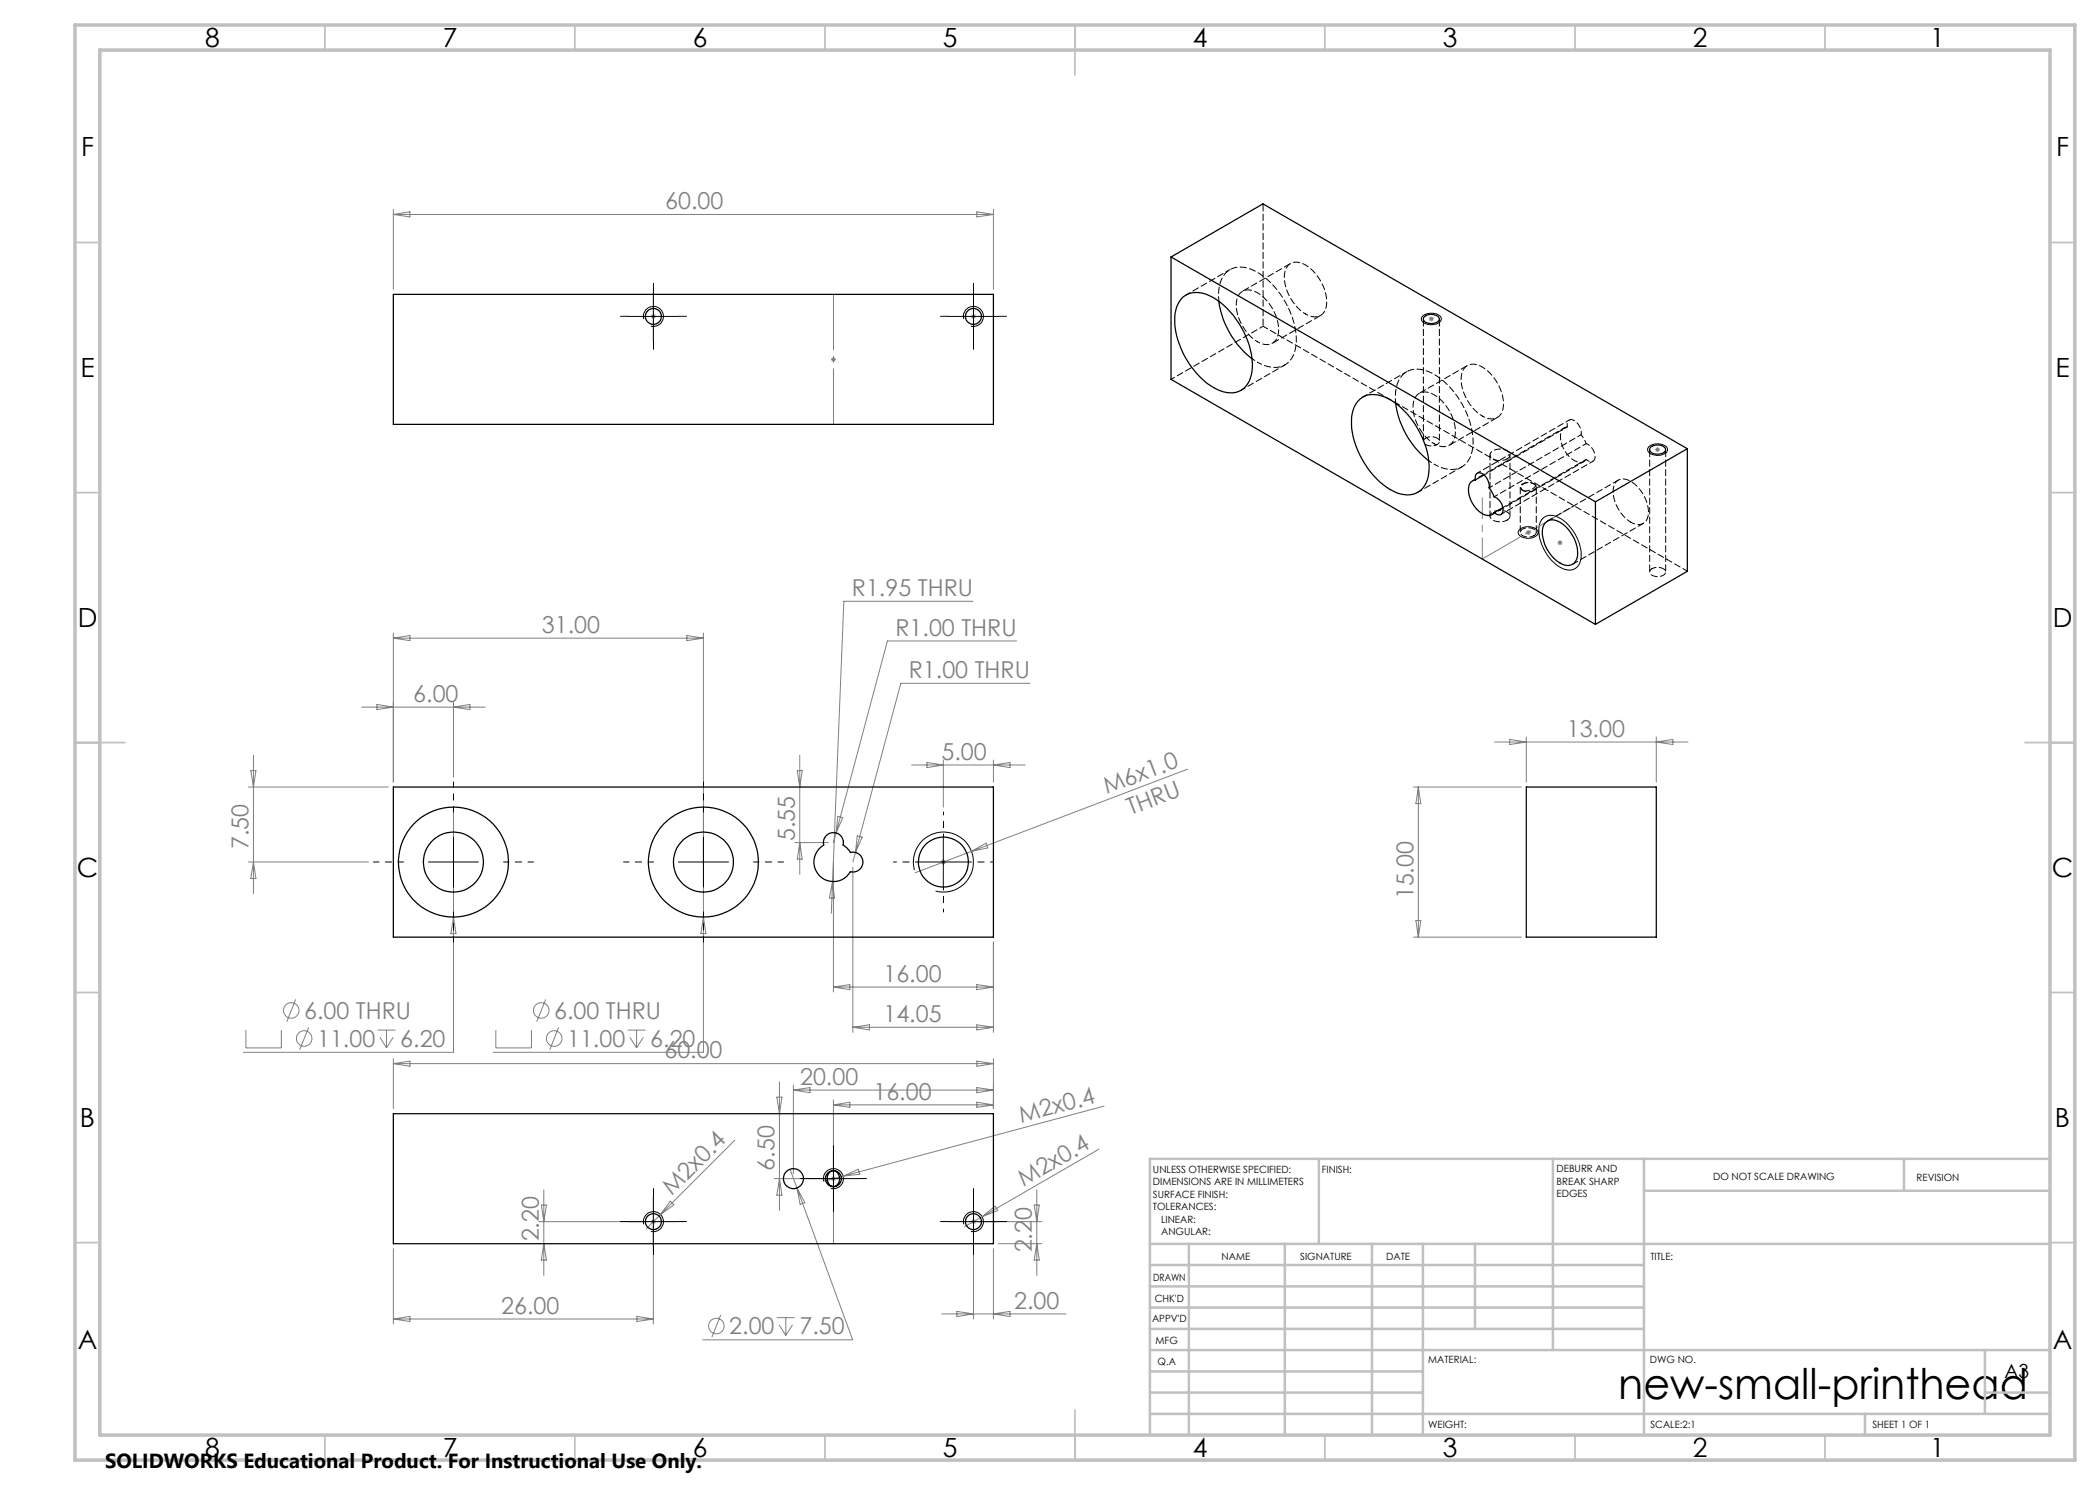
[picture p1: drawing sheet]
<svg xmlns="http://www.w3.org/2000/svg" width="420mm" height="297mm" viewBox="0 0 420 297" stroke-linecap="round" stroke-linejoin="round" font-family="sans-serif">
<g fill="none" stroke="#808080" stroke-width=".2">
<path d="M78.7 41.9v16M78.7 42.9h120M78.7 42.9l3.3-.5v1zM195.4 42.4l3.3 .5-3.3 .5zM198.7 41.9v16M130.2 63.3h1M130.3 62.9l.7 .7M130.7 62.8v1M131 62.9l-.7 .7M166.2 71.9h1M166.3 71.5l.7 .7M166.7 71.4v1"/>
<path d="M167 71.5l-.7 .7M194.2 63.3h1M194.3 62.9l.8 .7M194.7 62.8v1M195.1 62.9l-.8 .7M285.8 63.8h1M285.9 63.4l.7 .7M286.2 63.3v1M286.6 63.4l-.7 .7M331 89.9h1M331.2 89.6l.7 .7M331.5 89.4v1"/>
<path d="M331.9 89.6l-.7 .7M305.2 106.5h.9M305.3 106.1l.7 .8M305.6 106v1M306 106.1l-.7 .8M311.5 108.5h1M311.6 108.2l.7 .7M312 108.1v.9M312.3 108.2l-.7 .7M78.7 126.6v29.8M78.7 127.6l3.3-.5v1zM78.7 127.6h62"/>
<path d="M137.4 127.1l3.3 .5-3.3 .5zM140.7 126.6v83.9h-42M194.6 120.3h-25.8l-2.3 56M203.3 128.2h-25.8l-10.3 38.4M206 136.7h-25.8l-9.1 33.8M49.7 157.4h28M50.2 154.1h1l-.5 3.3zM50.7 151.1v27.6M72.3 141.4h24.7M75.4 140.9l3.3 .5-3.3 .5zM90.7 140.4v15M90.7 141.4l3.3-.5v1z"/>
<path d="M159.5 154.1h.9l-.5 3.3zM159.9 151.1v23.8M182.3 153h22.7M185.4 152.5l3.3 .5-3.3 .5zM188.7 152v9.4M198.7 152v4.4M198.7 153l3.3-.5v1zM237.5 153.8l-43.2 16.5M282.7 157.4h21.6M283.7 157.4v30M283.7 157.4l.5 3.3h-1zM298.9 148.4h38.7"/>
<path d="M301.9 147.9l3.4 .5-3.4 .5zM305.3 147.4v9M331.3 147.4v9M331.3 148.4l3.3-.5v1zM49.7 172.4h24M50.7 172.4l.5 3.3h-1zM90.7 161.4v49.1h-42M159 168.5h6.7M159.9 168.5l.5 3.3h-.9zM166.5 176.3l-.2 6.4M166.5 176.3l.4 3.3h-1zM166.7 173.4v25"/>
<path d="M167.2 166.6l-.5 1.9M167.6 163.3l1 .2-1.4 3.1zM170.6 173.4v33.1M171.1 170.5l-.5 1.9M171.4 167.2l1 .2-1.3 3.1zM188.2 172.4h1M188.3 172l.7 .8M188.7 171.9v1M189 172l-.7 .8M194.3 170.3l-11.2 4.3M194.3 170.3l2.9-1.7 .4 1zM59.1 199.9l-1.7 4.4"/>
<path d="M90.7 183.4l.5 3.3h-1zM109.1 199.9l-1.7 4.4M140.7 183.4l.5 3.3h-1zM166.7 197.4h32M166.7 197.4l3.3-.5v1zM195.4 196.9l3.3 .5-3.3 .5zM198.7 188.4v18.1M282.7 187.4h21.6M283.2 184.1h1l-.5 3.3zM49.2 206v3.6h7.1v-3.6M61.7 205.5l-1.8 4.4M75.5 206h3.6"/>
<path d="M76 207.5l1.3 2.1M77.3 206v3.6M78.6 207.5l-1.3 2.1M78.7 211.7v10M78.7 212.7l3.3-.5v1.1zM78.7 212.7h120M99.2 206v3.6h7.1v-3.6M111.7 205.5l-1.7 4.4M125.5 206h3.6M126 207.5l1.3 2.1M127.3 206v3.6M128.7 207.5l-1.4 2.1"/>
<path d="M155.4 219.4h1l-.5 3.3zM155.9 216.4v25.7M158.7 217v17.7M158.7 218h40M158.7 218l3.3-.5v1zM166.7 220v14.7M170.6 205.5h28.1M170.6 205.5l3.3-.5v1zM195.4 205l3.3 .5-3.3 .5zM195.4 212.2l3.3 .5-3.3 .6zM195.4 217.5l3.3 .5-3.3 .5zM198.7 211.7v10"/>
<path d="M108.8 238v17.1M147 228l-17.7 17.7M154.9 235.7h10.8M155.9 235.7l.5 3.3h-1zM158 233.9l12.5 34.1h-30M159.4 237.6l1.6 2.9-1 .4zM166.2 235.7h1M166.3 235.4l.7 .7M166.7 221l3.3-.6v1.1zM166.7 221h32M166.7 235.2v1M167 235.4l-.7 .7"/>
<path d="M168.6 235.2l-3.9 1.1M168.6 235.2l3.1-1.3 .2 .9zM195.4 220.4l3.3 .6-3.3 .5zM207.4 238v17.1M219.8 229.8l-23.4 13.5M220.8 221.2l-52.2 14M78.7 249.7v15.1M107.8 244.3h21.9M108.3 241h1l-.5 3.3zM108.8 248.7l.5 3.3h-1zM130.2 244.3h1M130.3 244l.7 .7"/>
<path d="M130.7 245.3v19.5M130.7 243.8v1M134.1 240.2l.7 .7-2.7 2zM194.2 244.3h1M194.3 244l.8 .7M194.7 245.3v18.5M194.7 243.8v1M195.1 244l-.8 .7M195.7 244.3h12.7M196.4 243.3l-3.5 2M196.4 243.3l2.6-2.1 .5 .9zM198.7 249.7v14.1"/>
<path d="M199.7 248.7h8.7M206.8 241h1.1l-.5 3.3zM207.4 248.7l.5 3.3h-1.1zM78.7 263.8l3.3-.5v1zM78.7 263.8h52M127.4 263.3l3.3 .5-3.3 .5zM144.1 263l-1.7 4.4M155.4 263.5h3.5M155.8 265l1.4 2.1M157.2 263.5v3.6M158.5 265l-1.3 2.1M188.3 262.8h24.9"/>
<path d="M191.4 262.3l3.3 .5-3.3 .5zM198.7 262.8l3.3-.5v1z"/>
<circle cx="58.2" cy="202.1" r="1.55"/>
<circle cx="60.9" cy="207.7" r="1.55"/>
<circle cx="108.3" cy="202.1" r="1.55"/>
<circle cx="110.8" cy="207.7" r="1.55"/>
<circle cx="143.3" cy="265.2" r="1.55"/>
</g>
<g fill="none" stroke="#000" stroke-width=".2">
<path d="M130.7 58.3v10M194.7 58.3v10M125.7 63.3h10M128.8 63.8a1.99 1.99 0 0 1 1.7-2.5 1.99 1.99 0 0 1 2.2 2.2 1.99 1.99 0 0 1-2.5 1.7M189.7 63.3h10M192.8 63.8a2 2 0 0 1 1.7-2.5 2 2 0 0 1 2.2 2.2 2 2 0 0 1-2.5 1.7M284.4 63.3a2.72 2.72 0 0 1 3.8 .2 1.27 1.27 0 0 1-1.5 1.4 1.93 1.93 0 0 1-2.4-1.1zM329.8 89.3a2.74 2.74 0 0 1 3.6 .3 1.1 1.1 0 0 1-1 1.4 2.49 2.49 0 0 1-2.9-.9v-.3zM303.8 106a2.68 2.68 0 0 1 3.8 .2 1.1 1.1 0 0 1-1.1 1.4 2.29 2.29 0 0 1-2.9-1zM308.8 103.5a3.1 3.1 0 0 1 3.7 .5 8.8 8.8 0 0 1 3.6 8 2.41 2.41 0 0 1-3.9 1.6 8.9 8.9 0 0 1-4.3-8.6l.3-.9zM85.7 172.4h10M90.7 167.4v10"/>
<path d="M135.7 172.4h10M140.7 167.4v10M182.9 174a6 6 0 0 1 5.3-7.6 6 6 0 0 1 6.5 6.5 6 6 0 0 1-7.6 5.3M183.7 172.4h10M188.7 167.4v10M130.7 239.3v10M161.7 235.7h10M164.7 236.3a2 2 0 0 1 1.8-2.6 2 2 0 0 1 2.2 2.2 2 2 0 0 1-2.5 1.8M166.7 230.7v10M194.7 239.3v10M125.7 244.3h10M128.8 244.9a1.99 1.99 0 0 1 1.7-2.5 1.99 1.99 0 0 1 2.2 2.1 1.99 1.99 0 0 1-2.5 1.8"/>
<path d="M189.7 244.3h10M192.8 244.9a2 2 0 0 1 1.7-2.6 2 2 0 0 1 2.2 2.2 2 2 0 0 1-2.5 1.8"/>
</g>
<g fill="none" stroke="#c0c0c0" stroke-width=".35">
<path d="M65 5v5M115 5v5M165 5v5M215 5v10M265 5v5M315 5v5M365 5v5M15 48.5h5M410 48.5h5M15 98.5h5M410 98.5h5M15 148.5h10"/>
<path d="M405 148.5h10M15 198.5h5M410 198.5h5M15 248.5h5M410 248.5h5M65 287v5M115 287v5M165 287v5M215 282v10M265 287v5M315 287v5M365 287v5"/>
</g>
<g fill="none" stroke="#c0c0c0" stroke-width=".5">
<path d="M263.8 231.8v17M310.6 231.8v38.2M328.8 231.8v55.2M328.8 238.2h81.2M380.8 231.8v6.4M410 231.8h-180v55.2M230 248.8h180M230 257.3h98.8M230 253h98.8M237.8 248.8v38.2M257 248.8v38.2M274.4 248.8v38.2"/>
<path d="M284.6 248.8v38.2M295 248.8v17M230 265.8h98.8M230 261.5h98.8M230 278.5h54.6M230 274.3h54.6M230 270h180M397 278.5h13M397 270v12.8M230 282.8h180M373 282.8v4.2"/>
</g>
<path d="M15 5h400v287h-400zM20 10h390v277h-390z" fill="none" stroke="#c0c0c0" stroke-width=".7"/>
<path d="M166.7 84.9v-26M166.7 222.7v26" fill="none" stroke="#808080" stroke-width=".2" stroke-dasharray="15.2 1.3 1.3 1.3" stroke-dashoffset="4.1"/>
<path d="M166.7 172.4v15" fill="none" stroke="#808080" stroke-width=".2" stroke-dasharray="15.2 1.3 1.3 1.3" stroke-dashoffset="7.5"/>
<path d="M296.5 99.5v12.3" fill="none" stroke="#808080" stroke-width=".2" stroke-dasharray="15.2 1.3 1.3 1.3" stroke-dashoffset="11"/>
<path d="M296.5 111.8l18.3-10.6" fill="none" stroke="#808080" stroke-width=".2" stroke-dasharray="15.2 1.3 1.3 1.3" stroke-dashoffset="6.5"/>
<g fill="none" stroke="#000" stroke-width=".2" stroke-dasharray="15.2 1.3 1.3 1.3">
<path d="M130.7 58.3v-1.6M194.7 58.3v-1.6M125.7 63.3h-1.6M130.7 68.3v1.6M135.7 63.3h1.6M189.7 63.3h-1.6M194.7 68.3v1.6M199.7 63.3h1.6M130.7 239.3v-1.6M161.7 235.7h-1.6M166.7 230.7v-1.6M171.7 235.7h1.6"/>
<path d="M194.7 239.3v-1.6M125.7 244.3h-1.6M130.7 249.3v1.6M135.7 244.3h1.6M166.7 240.7v1.6M189.7 244.3h-1.6M194.7 249.3v1.6M199.7 244.3h1.6"/>
</g>
<path d="M80.7 172.4h-6M90.7 162.4v-6M100.7 172.4h6M130.7 172.4h-6M140.7 162.4v-6M150.7 172.4h6M90.7 182.4v6M140.7 182.4v6" fill="none" stroke="#000" stroke-width=".2" stroke-dasharray="15.2 1.3 1.3 1.3" stroke-dashoffset="14.1"/>
<path d="M183.7 172.4h-5M188.7 167.4v-5M188.7 177.4v5M193.7 172.4h5" fill="none" stroke="#000" stroke-width=".2" stroke-dasharray="15.2 1.3 1.3 1.3" stroke-dashoffset="14.6"/>
<g fill="none" stroke="#000" stroke-width=".25">
<path d="M78.7 58.9h120v26h-120zM234.2 51.4l84.9 49M234.2 51.4v24.5l84.9 49M234.2 51.4l18.4-10.6 84.9 48.9M236.6 59.4a5.2 5.2 0 0 1 6.1 .1 17.2 17.2 0 0 1 7.8 13.9 4.8 4.8 0 0 1-3.8 5.2 8.9 8.9 0 0 1-6.7-3.3 16.8 16.8 0 0 1-5-12.4 5.7 5.7 0 0 1 1.6-3.5zM243.8 60.3a17.8 17.8 0 0 0 6.6 11.5M272 79.8a5.1 5.1 0 0 1 6.1 .2 17 17 0 0 1 7.7 13.8 4.7 4.7 0 0 1-3.8 5.2 8.9 8.9 0 0 1-6.7-3.2 16.8 16.8 0 0 1-5-12.5 5.3 5.3 0 0 1 1.7-3.5zM284.9 63.3a2.1 2.1 0 0 1 2.9 .3 1.01 1.01 0 0 1-1.1 1.1 1.6 1.6 0 0 1-2-1zM279.1 80.6a17.8 17.8 0 0 0 6.7 11.6M295.1 96a.97 .97 0 0 1 .2-1.2 .97 .97 0 0 1 1.3 0 3 3 0 0 1 1.2 2.8l.5 .6a2.77 2.77 0 0 0 1.4 1.7 2.33 2.33 0 0 1 .5 3 1.16 1.16 0 0 1-1.4-.4M295.1 96a1.91 1.91 0 0 0-1.4 2.5 5.8 5.8 0 0 0 3.5 4.5 1.44 1.44 0 0 0 1.6-.5M296.8 95l-1.7 1"/>
<path d="M330.1 89.4a2.15 2.15 0 0 1 3 .3 1.01 1.01 0 0 1-1.1 1.1 1.54 1.54 0 0 1-2.1-1zM337.5 89.7v24.6l-18.4 10.6M337.5 89.7l-18.4 10.7M300.6 101.5l-1.8 1M309.3 104.3a2.67 2.67 0 0 1 3.4 .6 7.1 7.1 0 0 1 2.6 7 2.09 2.09 0 0 1-3.3 .7 7.2 7.2 0 0 1-3.4-7.2zM319.1 100.4v24.5M78.7 157.4h120v30h-120zM305.3 157.4h26v30h-26zM165.3 167.1a2 2 0 0 1 2.4-.3 2 2 0 0 1 .9 2.2l.8 .6 .7 .9a1.99 1.99 0 0 1 2.5 1.9 1.99 1.99 0 0 1-2.5 1.9 3.9 3.9 0 0 1-6.2 .9 3.9 3.9 0 0 1 .8-6.2 1.95 1.95 0 0 1 .6-1.9zM78.7 222.7h120v26h-120zM166 234.4l.6-.3a1.62 1.62 0 0 1 1.3 1.6 1.62 1.62 0 0 1-1.3 1.6 1.69 1.69 0 0 1-.6-2.9z"/>
<circle cx="130.7" cy="63.3" r="1.59"/>
<circle cx="194.7" cy="63.3" r="1.59"/>
<circle cx="90.7" cy="172.4" r="6"/>
<circle cx="90.7" cy="172.4" r="11"/>
<circle cx="140.7" cy="172.4" r="6"/>
<circle cx="140.7" cy="172.4" r="11"/>
<circle cx="188.7" cy="172.4" r="5"/>
<circle cx="158.7" cy="235.7" r="2"/>
<circle cx="166.7" cy="235.7" r="1.6"/>
<circle cx="130.7" cy="244.3" r="1.59"/>
<circle cx="194.7" cy="244.3" r="1.59"/>
</g>
<path d="M285.1 87.6a.79 .79 0 0 0-.4 1 .79 .79 0 0 0 .9 .5 1.8 1.8 0 0 0 2.3-.8 1.67 1.67 0 0 0-2.4-.8l-.4 .1M301.4 91.8a2.7 2.7 0 0 1-3.3-.5 1.12 1.12 0 0 1 1.2-1.4 2.26 2.26 0 0 1 2.7 1 .97 .97 0 0 1-.6 .9M301.4 104a2.7 2.7 0 0 1-3.3-.5 1.12 1.12 0 0 1 1.2-1.4 2.26 2.26 0 0 1 2.7 1.1 .97 .97 0 0 1-.6 .8M306.8 107.1a2.13 2.13 0 0 1-2.7-.5 1.37 1.37 0 0 1 1.8-1h.4a.79 .79 0 0 1 .9 .6 .79 .79 0 0 1-.4 .9M326.2 104.4a2.11 2.11 0 0 0 2.3 .4 2.11 2.11 0 0 0 1.2-2 7.5 7.5 0 0 0-4.2-6.9 2.05 2.05 0 0 0-2.9 2.3 7.8 7.8 0 0 0 3.6 6.2M330.4 113.7a.79 .79 0 0 0-.4 1 .79 .79 0 0 0 .9 .5 1.79 1.79 0 0 0 2.2-.7 1.67 1.67 0 0 0-2.4-.9l-.3 .1" fill="none" stroke="#000" stroke-width=".2" stroke-dasharray="1.3 .6" stroke-dashoffset=".4"/>
<path d="M252.6 65.3l84.9 48.9M298 91v12.2M302 103.2v-12.2" fill="none" stroke="#000" stroke-width=".2" stroke-dasharray="1.3 .6" stroke-dashoffset=".2"/>
<path d="M234.2 75.9l18.4-10.6M304.5 98.1a.79 .79 0 0 1-.4-1 .79 .79 0 0 1 .9-.5l.8-.1 1 .3M306.8 96.8a.79 .79 0 0 1 .4 .9 .79 .79 0 0 1-.9 .6h-.7l-1.1-.2M312.9 85.5l-18.4 10.7M313.5 85.4l-16.7 9.6M313.8 84l-18.3 10.6M316.2 86.9l-18.4 10.7M317.2 91.9l-16.6 9.6M317.2 88.7l-18.3 10.6M298.4 102.9l18.4-10.6M300.2 102.9l18.4-10.7" fill="none" stroke="#000" stroke-width=".2" stroke-dasharray="1.3 .6" stroke-dashoffset=".5"/>
<path d="M250.4 71.7l1.1 .7M285.8 92.1l1 .7M316.2 86.9a2.71 2.71 0 0 0-2.1-3 1.05 1.05 0 0 0-.6 1.5M317.2 91.9a.96 .96 0 0 0 1.3 .4 .96 .96 0 0 0 .5-1.1 2.96 2.96 0 0 0-1.8-2.5M317.2 88.7l-1-1.8" fill="none" stroke="#000" stroke-width=".2" stroke-dasharray="1.3 .6" stroke-dashoffset=".6"/>
<path d="M304.1 97.4v9.1M306.8 96.8l.3 .2a1.84 1.84 0 0 1-2.3 1.2l-.3-.1M313.5 85.4a1.9 1.9 0 0 0-1.4 2.5 5.4 5.4 0 0 0 3.9 4.6 1.37 1.37 0 0 0 1.2-.6M307.3 106.5v-9.1" fill="none" stroke="#000" stroke-width=".2" stroke-dasharray="1.3 .6" stroke-dashoffset="-.1"/>
<path d="M251.5 68.4a9 9 0 0 1-4.1-8.5 2.37 2.37 0 0 1 3.6-1.6 8.9 8.9 0 0 1 4.6 8.7 2.37 2.37 0 0 1-3.6 1.6l-.5-.2M261.1 62.8a2.62 2.62 0 0 0 3.8-.5 6.6 6.6 0 0 0-1-6.4 6.4 6.4 0 0 0-4.8-3.5 2.54 2.54 0 0 0-2.2 3.1 9.4 9.4 0 0 0 4.2 7.3M286.8 88.8a9 9 0 0 1-4.1-8.5 2.37 2.37 0 0 1 3.6-1.6 8.9 8.9 0 0 1 4.7 8.7 2.37 2.37 0 0 1-3.6 1.6l-.6-.2M296.5 83.2a2.62 2.62 0 0 0 3.7-.4 6.6 6.6 0 0 0-.9-6.5 6.4 6.4 0 0 0-4.8-3.5 2.54 2.54 0 0 0-2.3 3.1 9.4 9.4 0 0 0 4.3 7.3M304.5 98.1a.65 .65 0 0 1-.1-1.1 2.11 2.11 0 0 1 2.4-.2" fill="none" stroke="#000" stroke-width=".2" stroke-dasharray="1.3 .6" stroke-dashoffset=".7"/>
<path d="M246 53.9l-8.8 5.1M248.2 78l8.8-5M251.5 72.4a5.1 5.1 0 0 0 6.1 .2 7.2 7.2 0 0 0 1.5-6.8 17.1 17.1 0 0 0-8.3-11.7 4.5 4.5 0 0 0-6.2 1.1 7.9 7.9 0 0 0-.8 5M281.3 74.3l-8.7 5.1M283.6 98.5l8.7-5.1M286.8 92.8a5.1 5.1 0 0 0 6.1 .2 7.2 7.2 0 0 0 1.5-6.8 17.1 17.1 0 0 0-8.3-11.7 4.5 4.5 0 0 0-6.1 1.2 7.9 7.9 0 0 0-.9 4.9" fill="none" stroke="#000" stroke-width=".2" stroke-dasharray="1.3 .6" stroke-dashoffset=".3"/>
<path d="M252.6 40.8v24.5M258.1 52.7l-9.6 5.6M254.5 68.6l9.6-5.5M284.7 63.8v24.5M293.5 73.1l-9.7 5.6M287.9 88.3v-24.5M289.8 89.1l9.7-5.6M329.9 89.9v24.5M333.1 114.4v-24.5" fill="none" stroke="#000" stroke-width=".2" stroke-dasharray="1.3 .6" stroke-dashoffset="-.2"/>
<path d="M323.7 96l-14.2 8.2M314.5 112.8l14.2-8.1" fill="none" stroke="#000" stroke-width=".2" stroke-dasharray="1.3 .6" stroke-dashoffset=".1"/>
<text font-size="8.5" x="323.6" y="279.7">new-small-printhead</text>
<g font-size="5.3">
<text x="41" y="9.5">8</text>
<text x="88.5" y="9.5">7</text>
<text x="138.5" y="9.5">6</text>
<text x="188.5" y="9.5">5</text>
<text x="238.5" y="9.5">4</text>
<text x="288.5" y="9.5">3</text>
<text x="338.5" y="9.5">2</text>
<text x="386" y="9.5">1</text>
<text x="16.2" y="31.3">F</text>
<text x="411.2" y="31.3">F</text>
<text x="16.1" y="75.5">E</text>
<text x="411.1" y="75.5">E</text>
<text x="15.5" y="125.5">D</text>
<text x="410.5" y="125.5">D</text>
<text x="15.4" y="175.5">C</text>
<text x="410.4" y="175.5">C</text>
<text x="16" y="225.5">B</text>
<text x="411" y="225.5">B</text>
<text x="15.5" y="269.8">A</text>
<text x="410.5" y="269.8">A</text>
<text x="41" y="291.5">8</text>
<text x="88.5" y="291.5">7</text>
<text x="138.5" y="291.5">6</text>
<text x="188.5" y="291.5">5</text>
<text x="238.5" y="291.5">4</text>
<text x="288.5" y="291.5">3</text>
<text x="338.5" y="291.5">2</text>
<text x="386" y="291.5">1</text>
</g>
<g font-size="4.7" fill="#808080">
<text x="133" y="41.9">60.00</text>
<text x="170.4" y="119.2">R1.95 THRU</text>
<text x="108.4" y="126.6">31.00</text>
<text x="179.1" y="127.2">R1.00 THRU</text>
<text x="181.8" y="135.6">R1.00 THRU</text>
<text x="82.7" y="140.4">6.00</text>
<text x="313.4" y="147.4">13.00</text>
<text x="188.3" y="152">5.00</text>
<text x="221.4" y="158.9" transform="rotate(-21 221.4 158.9)">M6x1.0</text>
<text x="226.1" y="163" transform="rotate(-21 226.1 163)">THRU</text>
<text x="49.7" y="169.8" transform="rotate(-90 49.7 169.8)">7.50</text>
<text x="159" y="168.2" transform="rotate(-90 159 168.2)">5.55</text>
<text x="282.7" y="179.9" transform="rotate(-90 282.7 179.9)">15.00</text>
<text x="176.7" y="196.4">16.00</text>
<text x="60.8" y="203.8">6.00 THRU</text>
<text x="110.8" y="203.8">6.00 THRU</text>
<text x="63.4" y="209.4">11.00</text>
<text x="80.1" y="209.4">6.20</text>
<text x="113.4" y="209.4">11.00</text>
<text x="130.1" y="209.4">6.20</text>
<text x="176.7" y="204.4">14.05</text>
<text x="132.9" y="211.7">60.00</text>
<text x="160" y="217">20.00</text>
<text x="174.7" y="219.9">16.00</text>
<text x="204.2" y="224.6" transform="rotate(-15 204.2 224.6)">M2x0.4</text>
<text x="134.4" y="239.3" transform="rotate(-45 134.4 239.3)">M2x0.4</text>
<text x="154.9" y="234.2" transform="rotate(-90 154.9 234.2)">6.50</text>
<text x="204.7" y="237.4" transform="rotate(-30 204.7 237.4)">M2x0.4</text>
<text x="107.8" y="248.3" transform="rotate(-90 107.8 248.3)">2.20</text>
<text x="206.4" y="250.5" transform="rotate(-90 206.4 250.5)">2.20</text>
<text x="100.2" y="262.8">26.00</text>
<text x="202.8" y="261.8">2.00</text>
<text x="145.9" y="266.9">2.00</text>
<text x="159.9" y="266.9">7.50</text>
</g>
<text font-size="4.1" x="21" y="293.7">SOLIDWORKS Educational Product. For Instructional Use Only.</text>
<text font-size="3.9" x="400.9" y="275.5">A3</text>
<g font-size="2">
<text x="230.6" y="234.6">UNLESS OTHERWISE SPECIFIED:</text>
<text x="230.6" y="237.1">DIMENSIONS ARE IN MILLIMETERS</text>
<text x="230.6" y="239.6">SURFACE FINISH:</text>
<text x="264.4" y="234.6">FINISH:</text>
<text x="311.3" y="234.5">DEBURR AND</text>
<text x="311.3" y="237">BREAK SHARP</text>
<text x="311.3" y="239.5">EDGES</text>
<text x="342.6" y="236">DO NOT SCALE DRAWING</text>
<text x="383.3" y="236.2">REVISION</text>
<text x="230.6" y="242.1">TOLERANCES:</text>
<text x="232.2" y="244.6">LINEAR:</text>
<text x="232.2" y="247.1">ANGULAR:</text>
<text x="244.3" y="252">NAME</text>
<text x="260" y="251.9">SIGNATURE</text>
<text x="277.2" y="251.9">DATE</text>
<text x="330.1" y="251.9">TITLE:</text>
<text x="230.6" y="256.1">DRAWN</text>
<text x="230.9" y="260.3">CHK'D</text>
<text x="230.4" y="264.4">APPV'D</text>
<text x="231.1" y="268.8">MFG</text>
<text x="231.5" y="273">Q.A</text>
<text x="285.6" y="272.5">MATERIAL:</text>
<text x="330" y="272.5">DWG NO.</text>
<text x="285.6" y="285.5">WEIGHT:</text>
<text x="330.1" y="285.6">SCALE:2:1</text>
<text x="374.5" y="285.6">SHEET 1 OF 1</text>
</g>
</svg>
